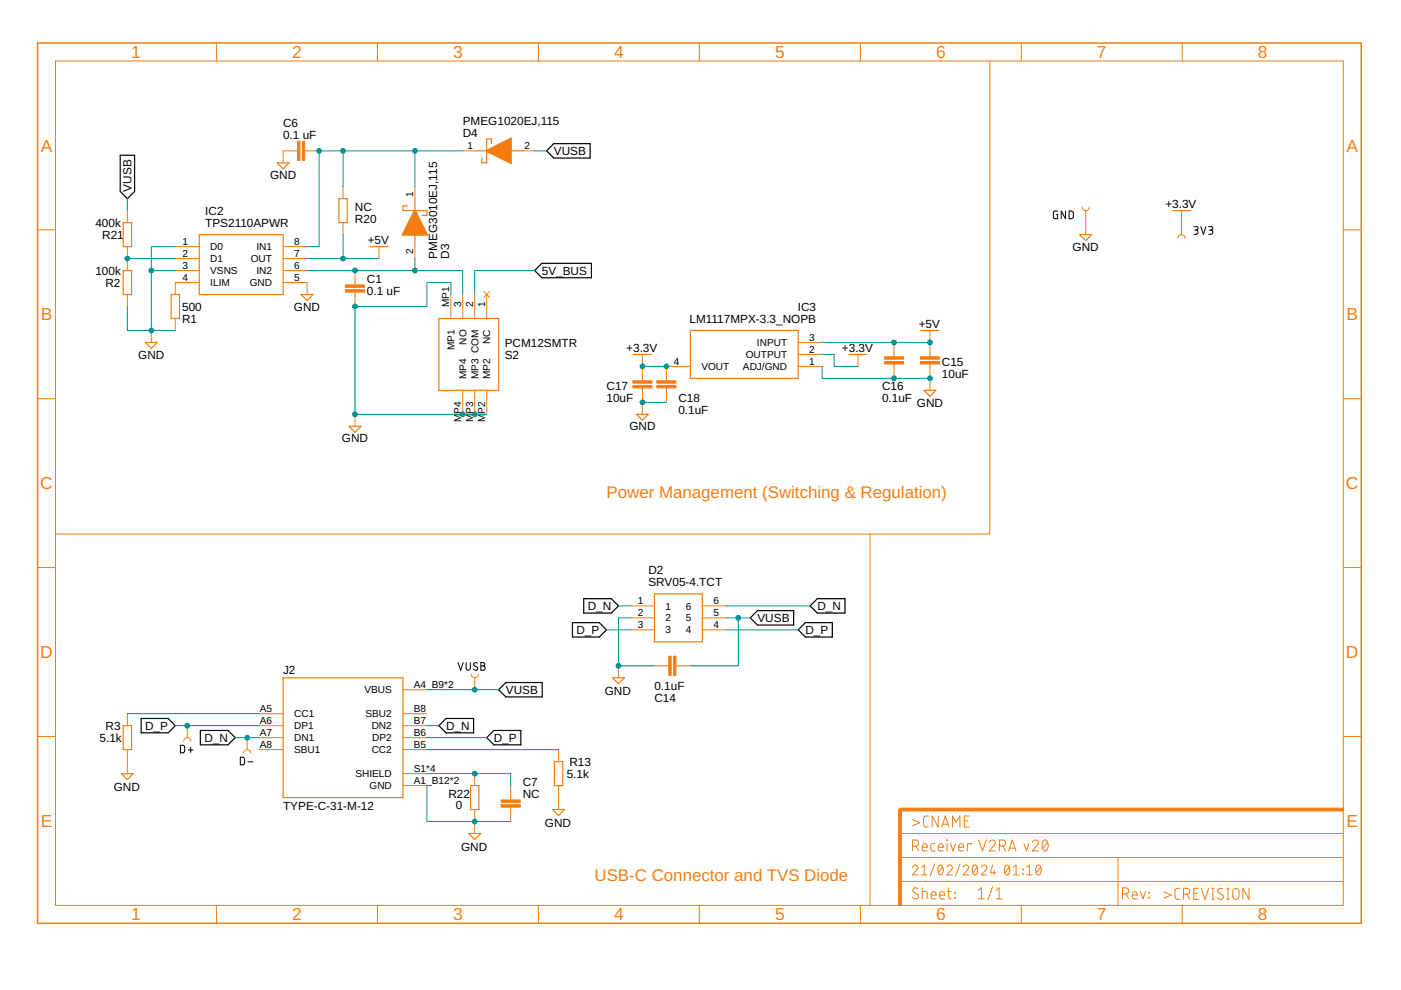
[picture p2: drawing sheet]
<svg xmlns="http://www.w3.org/2000/svg" width="297mm" height="210mm" viewBox="0 0 297 210" stroke-linecap="round" stroke-linejoin="round" font-family="sans-serif">
<g fill="none" stroke="#000" stroke-width=".21">
<path d="M224.2 44.7l-.6 .1-.2 .2v1.3l.8 .1v-.9h-.2M225.9 44.7v1.7l-.9-1.7v1.7M226.7 44.7l.6 .1 .2 .2v1.1l-.2 .2-.6 .1zM253.1 48h.6a.36 .36 0 0 1 .3 .4 .36 .36 0 0 1-.3 .4h-.4M253.6 48.8a.46 .46 0 0 1 .4 .4 .46 .46 0 0 1-.4 .5h-.5M254.6 48l.5 1.7 .6-1.7M256.2 48h.6a.36 .36 0 0 1 .4 .4 .36 .36 0 0 1-.4 .4h-.4M256.7 48.8a.46 .46 0 0 1 .5 .4 .46 .46 0 0 1-.5 .5h-.5M38.2 158h.7l.2 .3 .1 .9-.3 .4h-.7zM39.9 159h1.1M40.4 158.5v1M97.1 140.5l.6 1.6 .5-1.6"/>
<path d="M98.8 140.5v1.1a.44 .44 0 0 0 .5 .5 .44 .44 0 0 0 .4-.5v-1.1M101.2 140.6a.41 .41 0 0 0-.6-.1 .41 .41 0 0 0 0 .7l.5 .2a.41 .41 0 0 1 .1 .7 .41 .41 0 0 1-.7-.1l-.1-.1M102 140.5h.4a.36 .36 0 0 1 .4 .3 .36 .36 0 0 1-.4 .4 .46 .46 0 0 1 .5 .5 .46 .46 0 0 1-.5 .4h-.4zM102 141.2h.4M50.9 160.5l.7 .1 .2 .2 .1 .9-.3 .4-.7 .1zM52.6 161.5h1.1"/>
</g>
<g fill="none" stroke="#000" stroke-width=".25">
<path d="M25.5 32.9h3v7.7l-1.5 1.5-1.5-1.5zM115.9 32l1.5-1.5h7.7v3h-7.7zM113.3 57.4l1.6-1.6h10.5v3.1h-10.5zM121.4 132h5.7l1.5 1.5-1.5 1.6h-5.7zM123.8 126.9h5.8l1.5 1.6-1.5 1.5h-5.8zM160.6 129.5h7.7v3h-7.7l-1.5-1.5zM170.8 132h5.7v3.1h-5.7l-1.6-1.6zM173.3 126.9h5.9v3.1h-5.9l-1.5-1.5zM29.9 152.3h5.7l1.6 1.6-1.6 1.5h-5.7zM42.5 154.9h5.8l1.6 1.5-1.6 1.5h-5.8zM94.6 152.3h5.8v3.1h-5.8l-1.6-1.5zM104.7 154.9h5.7v3h-5.7l-1.5-1.5z"/>
<path d="M107.3 144.7h7.7v3.1h-7.7l-1.6-1.6z"/>
</g>
<g fill="none" stroke="#f57c10" stroke-width=".21">
<path d="M11.8 12.9h273v179.1h-273zM45.9 9.1v3.8M80 9.1v3.8M114.2 9.1v3.8M148.3 9.1v3.8M182.4 9.1v3.8M209.9 12.9v100.3h-198.1M216.5 9.1v3.8M250.7 9.1v3.8M63.1 32h-3.1v2.5M64.6 32h3M72.7 39.6v2.5"/>
<path d="M88 39.6v2.5M98.1 32h2.5M110.8 32h2.5M8 48.7h3.8M27 44.7v2.5M27 52.3v5.1M37.2 52.3h5M37.2 54.8h5M37.2 57.4h5M42.2 59.9h-5v2.5M60 52.3h5.1M60 54.8h5.1"/>
<path d="M60 57.4h5.1M60 59.9h5.1v2.5M72.7 47.2v2.5M75.3 57.4v3M80.3 52.3v2.5M88 52.3v2.5M229.4 43.9a.76 .76 0 0 0 .8 .8 .76 .76 0 0 0 .7-.8M230.2 44.7v5M249.7 50.5a.76 .76 0 0 1 .8-.8 .76 .76 0 0 1 .8 .8M250.5 44.7v5M284.8 48.7h3.8M27 62.4v2.6"/>
<path d="M32.1 70.1v2.5M37.2 67.5v2.6M75.3 61.9v3.1M95.6 62.4v5.1M98.1 62.4v5.1M100.6 62.4v5.1M102.6 61.8l1.2 1.3M103.2 62.4v5.1M103.8 61.8l-1.2 1.3M136.2 75.1v5.6M146.4 77.7h-5.1v3M169.2 77.7h5.1"/>
<path d="M169.2 75.1h5.1M169.2 72.6h5.1M181.9 75.1v2.6M189.5 72.6v3M189.5 77.2v3M197.2 70.1v5.5M197.2 77.2v5.6M8 84.5h3.8M75.3 87.8v2.6M98.1 82.8v5M100.6 82.8v5M103.2 82.8v5"/>
<path d="M136.2 82.3v5.5M141.3 82.3v3M284.8 84.5h3.8M184.5 113.2v78.8M8 120.3h3.8M133.7 128.5h5M133.7 131h5M133.7 133.5h5M148.9 128.5h5.1M148.9 131h5.1M148.9 133.5h5.1M284.8 120.3h3.8"/>
<path d="M8 156.1h3.8M27 151.3v2.6M27 158.9v5.1M38.9 157.2a.76 .76 0 0 1 .8-.8 .76 .76 0 0 1 .8 .8M39.7 153.9v2.5M51.6 159.7a.76 .76 0 0 1 .8-.8 .76 .76 0 0 1 .8 .8M52.4 156.4v2.5M54.9 153.9h5.1M54.9 151.3h5.1M54.9 158.9h5.1M54.9 156.4h5.1M85.4 153.9h5.1"/>
<path d="M85.4 151.3h5.1M85.4 158.9h5.1M85.4 156.4h5.1M85.4 146.2h5.1M99.9 142.9a.76 .76 0 0 0 .7 .8 .76 .76 0 0 0 .8-.8M100.6 143.7v2.5M118.4 158.9v2.6M131.1 141.2v2.5M138.7 141.2h3.1M143.3 141.2h3.1M284.8 156.1h3.8M85.4 164h5.1"/>
<path d="M85.4 166.6h5.1M100.6 164v2.6M100.6 171.6v5.1M108.3 166.6v3M108.3 171.1v3.1M118.4 166.6v5M190.8 176.7h94M193.5 179.4h.6a.65 .65 0 0 0 .7-.7 .65 .65 0 0 0-.7-.6h-.6v2.3M193.5 173.8l1.5 .6-1.5 .7M194.2 179.4l.6 1M195.5 179.6h1.1a.54 .54 0 0 0-.4-.7 .54 .54 0 0 0-.7 .5l.1 .9 1 .1M196.8 173h-.7l-.3 .5v1.5l.4 .3h.6"/>
<path d="M198.2 178.9h-.6l-.3 .4 .2 1 .7 .1M198.9 173v2.3l-1.3-2.3v2.3M198.9 179.6h1.1a.54 .54 0 0 0-.4-.7 .54 .54 0 0 0-.7 .5l.2 .9 .9 .1M199.7 175.3l.7-2.3 .8 2.3M199.9 174.8h1.1M200.7 178.1l.2 .1zM200.8 178.9v1.5M201.5 178.9l.5 1.5 .6-1.5M202 175.3v-2.3l.7 1.3 .8-1.3v2.3M203.3 179.6h1a.54 .54 0 0 0-.4-.7 .54 .54 0 0 0-.6 .5l.1 .9 .9 .1M204.4 174.1h.8M205.5 173h-1.1v2.3h1.1"/>
<path d="M205.9 179.1v-.2h-.8v1.5M207.5 178.1l.8 2.3 .8-2.3M209.7 178.6a.64 .64 0 0 1 1-.5 .64 .64 0 0 1 .1 1l-1.1 1.3h1.3M211.9 179.4a1.16 1.16 0 0 0 1.2-.3l.1-.6-.3-.3-1-.1v2.3M212.7 179.4l.5 1M214.1 179.8h1.1M217.1 178.9l.5 1.5 .5-1.5M218.9 178.6a.64 .64 0 0 1 .9-.5 .64 .64 0 0 1 .2 1l-1.1 1.3h1.3M221.2 178.3a.53 .53 0 0 1 .6-.2 .53 .53 0 0 1 .3 .6 1.34 1.34 0 0 1-.5 1.7 1.4 1.4 0 0 1-.4-2.1zM222.1 178.6l-1 1.3M45.9 192v3.8M80 192v3.8"/>
<path d="M114.2 192v3.8M148.3 192v3.8M182.4 192v3.8M190.8 186.9h94M190.8 181.8h94M193.4 183.9a.58 .58 0 0 1 .9-.5 .58 .58 0 0 1 .1 .9l-1 1.2h1.2M194.6 188.4a.58 .58 0 0 0-.8-.1 .58 .58 0 0 0 0 .9l.7 .4a.54 .54 0 0 1 .2 .7 .54 .54 0 0 1-.7 .2l-.5-.3M195.4 185.5h1.1M195.4 183.9l.6-.5v2.1M195.5 189h.7l.4 .3v1.3M195.5 188.2v2.4M197.4 189.8h1.1a.54 .54 0 0 0-.4-.7 .54 .54 0 0 0-.7 .4l.1 1 1 .1"/>
<path d="M198.2 183.2l-1 2.6M199.1 183.5h.1a.86 .86 0 0 1 .8 1.2l-.1 .3a.51 .51 0 0 1-.5 .5 .51 .51 0 0 1-.5-.5v-.8zM199.2 189.8h1.1a.54 .54 0 0 0-.4-.7 .54 .54 0 0 0-.7 .4l.1 1 1 .1M199.9 183.9l-1 1.1M200.7 183.9a.58 .58 0 0 1 .9-.5 .58 .58 0 0 1 .1 .9l-1 1.2h1.2M200.9 189h.8M201.1 188.2l.1 2.1 .5 .3M202.4 189.2l.1 .2zM202.4 190.2l.1 .2zM203.5 183.2l-.9 2.6M204.2 183.9a.58 .58 0 0 1 .8-.5 .58 .58 0 0 1 .2 .9l-1 1.2h1.2M206.4 183.5h.1a.86 .86 0 0 1 .8 1.2l-.1 .3a.51 .51 0 0 1-.5 .5 .51 .51 0 0 1-.5-.5v-.8z"/>
<path d="M207.2 183.9l-1 1.1M207.4 188.8l.7-.6v2.4M207.4 190.6h1.3M208.1 183.9a.58 .58 0 0 1 .8-.5 .58 .58 0 0 1 .2 .9l-1 1.2h1.1M210.5 183.4l-.5 1.6h1.2M210.5 188l-1.1 2.8M210.8 184.6v.9M211.2 190.6h1.3M211.2 188.8l.6-.6v2.4M213.2 183.5h.1a.86 .86 0 0 1 .8 1.2l-.1 .3a.51 .51 0 0 1-.5 .5 .51 .51 0 0 1-.5-.5v-.8zM213.8 180.4l.8-2.3 .8 2.3M214 183.9l-1 1.1"/>
<path d="M214.8 185.5h1.2M214.8 183.9l.6-.5v2.1M216.5 192v3.8M216.8 184.3l.1 .1zM216.8 185.2l.1 .1zM217.7 185.5h1.1M217.7 183.9l.5-.5v2.1M219.9 183.5h.1a.86 .86 0 0 1 .7 1.2v.3a.51 .51 0 0 1-.5 .5 .51 .51 0 0 1-.5-.5l-.1-.8zM220.6 183.9l-.9 1.1M237 181.8v10.2M238 189.5h.7a.66 .66 0 0 0 .6-.6 .66 .66 0 0 0-.6-.7h-.7v2.4M238.8 189.5l.5 1.1"/>
<path d="M240.1 189.8h1a.54 .54 0 0 0-.4-.7 .54 .54 0 0 0-.6 .4l.1 1 .9 .1M241.8 189l.5 1.6 .6-1.6M243.6 190.2l.1 .2zM243.6 189.2l.1 .2zM246.8 189.1l1.5 .7-1.5 .6M250.2 188.3l-.8 .1-.3 .5 .1 1.6 .4 .2h.6M250.7 192v3.8M250.9 189.6h.7a.65 .65 0 0 0 .6-.6 .65 .65 0 0 0-.6-.7h-.7v2.4M251.7 189.6l.5 1.1M253.1 189.4h.8M254.1 188.3h-1v2.4h1M254.7 188.3l.8 2.4 .8-2.4"/>
<path d="M256.9 190.7h.5M256.9 188.3h.5M257.2 188.3v2.4M259.3 188.5a.58 .58 0 0 0-.9-.1 .58 .58 0 0 0 0 .9l.7 .4a.58 .58 0 0 1 .1 .9 .58 .58 0 0 1-.9-.1l-.2-.1M260.1 190.7h.5M260.1 188.3h.5M260.3 188.3v2.4M261.5 188.6a.66 .66 0 0 1 .7-.2 .66 .66 0 0 1 .5 .6v1a.66 .66 0 0 1-.7 .7 .66 .66 0 0 1-.6-.7zM264.8 188.3v2.4l-1.3-2.4v2.4"/>
</g>
<g fill="none" stroke="#f57c10" stroke-width=".25">
<path d="M58.8 34.5h2.5l-1.3 1.3zM100.6 32h2.6M104.2 30.5v-1.1h-1v5.1h-1v-1M108.3 32h2.5M26.1 57.4h1.8v5h-1.8zM26.1 47.2h1.8v5.1h-1.8zM42.2 49.7h17.8v12.7h-17.8zM71.8 42.1h1.8v5.1h-1.8zM78.4 52.3h3.9M86.4 43.6h-1v1.1h5.1v1h-1M88 42.1v2.6M88 49.7v2.6"/>
<path d="M228.9 49.7h2.6l-1.3 1.3zM248.6 44.7h3.8M30.8 72.6h2.6l-1.3 1.3zM36.3 62.4h1.8v5.1h-1.8zM63.8 62.4h2.6l-1.3 1.3zM93 67.5h12.7v15.3h-12.7zM134.3 75.1h3.8M146.4 70.1h22.8v10.1h-22.8zM180 75.1h3.8M195.3 70.1h3.8M74 90.4h2.5l-1.2 1.3zM134.9 87.8h2.6l-1.3 1.3z"/>
<path d="M195.9 82.8h2.5l-1.2 1.2zM138.7 125.9h10.2v10.2h-10.2zM26.1 153.9h1.8v5h-1.8zM60 143.7h25.4v25.4h-25.4zM129.9 143.7h2.5l-1.3 1.3zM25.7 164h2.6l-1.3 1.3zM99.4 176.7h2.5l-1.3 1.3zM99.8 166.6h1.7v5h-1.7zM117.2 171.6h2.5l-1.3 1.3zM117.5 161.5h1.8v5.1h-1.8z"/>
</g>
<g fill="#f57c10" stroke="#f57c10" stroke-width=".21">
<path d="M73.2 61.4h4.1v.5h-4.1z"/>
<path d="M73.2 60.4h4.1v.5h-4.1z"/>
<path d="M63.1 30h.5v4h-.5z"/>
<path d="M64.1 30h.5v4h-.5z"/>
<path d="M190.5 171.6h.6v20.4h-.6z"/>
<path d="M190.8 171.3h94v.6h-94z"/>
<path d="M142.8 139.1h.5v4.1h-.5z"/>
<path d="M141.8 139.1h.5v4.1h-.5z"/>
<path d="M195.1 76.7h4.1v.5h-4.1z"/>
<path d="M195.1 75.6h4.1v.6h-4.1z"/>
<path d="M187.5 76.7h4.1v.5h-4.1z"/>
<path d="M187.5 75.6h4.1v.6h-4.1z"/>
<path d="M134.2 81.7h4v.6h-4z"/>
<path d="M134.2 80.7h4v.5h-4z"/>
<path d="M139.3 81.7h4v.6h-4z"/>
<path d="M139.3 80.7h4v.5h-4z"/>
<path d="M106.2 169.6h4.1v.5h-4.1z"/>
<path d="M106.2 170.6h4.1v.5h-4.1z"/>
</g>
<path d="M192.1 171.6h-1.3v1.3" fill="none" stroke="#f57c10" stroke-width=".61"/>
<path d="M8 9.1h280.6v186.7h-280.6z" fill="none" stroke="#f57c10" stroke-width=".32"/>
<g fill="#f57c10" stroke="#f57c10" stroke-width=".21">
<path d="M87.9 44.5h.1l2.7 5.4h-5.5z" fill-rule="evenodd"/>
<path d="M103.1 31.9l5.3-2.7v5.5l-5.3-2.6z" fill-rule="evenodd"/>
</g>
<g fill="none" stroke="#009292" stroke-width=".21">
<path d="M72.7 32v7.6M88 32v7.6M98.1 32h-30.5v20.3h-2.5M113.3 32h2.6M27 42.1v2.6M27 54.8h10.2M32.1 57.4h5.1M37.2 52.3h-5.1v17.8M65.1 57.4h33v5M65.1 54.8h15.2M72.7 49.7v5.1M88 54.8v2.6"/>
<path d="M113.3 57.4h-12.7v5M27 65v5.1h10.2M95.6 62.4v-2.5h-5.1v5.1h-15.2v22.8h27.9M136.2 77.7h5.1M174.3 77.7v2.5h22.9M174.3 72.6h22.9M174.3 75.1h2.5v2.6h5.1M136.2 85.3h5.1M128.6 133.5h5.1M131.1 128.5h2.6M133.7 131h-2.6v10.2h7.6M154 131h5.1"/>
<path d="M154 128.5h17.8M154 133.5h15.2M156.5 131v10.2h-10.1M27 151.3h27.9M37.2 153.9h17.7M49.9 156.4h5M90.5 146.2h15.2M90.5 158.9h27.9M90.5 156.4h12.7M90.5 153.9h2.5M90.5 166.6v7.6h17.8M90.5 164h17.8v2.6"/>
</g>
<g fill="#009292" stroke="#009292" stroke-width=".21">
<circle cx="32.1" cy="70.1" r=".51"/>
<circle cx="32.1" cy="57.4" r=".51"/>
<circle cx="75.3" cy="87.8" r=".51"/>
<circle cx="75.3" cy="65" r=".51"/>
<circle cx="98.1" cy="87.8" r=".51"/>
<circle cx="100.6" cy="87.8" r=".51"/>
<circle cx="131.1" cy="141.2" r=".51"/>
<circle cx="197.2" cy="80.2" r=".51"/>
<circle cx="189.5" cy="80.2" r=".51"/>
<circle cx="136.2" cy="85.3" r=".51"/>
<circle cx="100.6" cy="174.2" r=".51"/>
<circle cx="197.2" cy="72.6" r=".51"/>
<circle cx="189.5" cy="72.6" r=".51"/>
<circle cx="72.7" cy="54.8" r=".51"/>
<circle cx="141.3" cy="77.7" r=".51"/>
<circle cx="136.2" cy="77.7" r=".51"/>
<circle cx="156.5" cy="131" r=".51"/>
<circle cx="100.6" cy="146.2" r=".51"/>
<circle cx="52.4" cy="156.4" r=".51"/>
<circle cx="27" cy="54.8" r=".51"/>
<circle cx="100.6" cy="164" r=".51"/>
<circle cx="75.3" cy="57.4" r=".51"/>
<circle cx="88" cy="57.4" r=".51"/>
<circle cx="39.7" cy="153.9" r=".51"/>
<circle cx="67.6" cy="32" r=".51"/>
<circle cx="72.7" cy="32" r=".51"/>
<circle cx="88" cy="32" r=".51"/>
</g>
<g font-size="3.7" fill="#f57c10">
<text x="27.8" y="12.3">1</text>
<text x="61.9" y="12.3">2</text>
<text x="96.1" y="12.3">3</text>
<text x="130.2" y="12.3">4</text>
<text x="164.3" y="12.3">5</text>
<text x="198.5" y="12.3">6</text>
<text x="232.6" y="12.3">7</text>
<text x="266.7" y="12.3">8</text>
<text x="8.6" y="32.1">A</text>
<text x="285.5" y="32.1">A</text>
<text x="8.6" y="67.9">B</text>
<text x="285.5" y="67.9">B</text>
<text x="8.5" y="103.7">C</text>
<text x="285.4" y="103.7">C</text>
<text x="8.5" y="139.5">D</text>
<text x="285.4" y="139.5">D</text>
<text x="8.6" y="175.3">E</text>
<text x="285.5" y="175.3">E</text>
<text x="27.8" y="195.1">1</text>
<text x="61.9" y="195.1">2</text>
<text x="96.1" y="195.1">3</text>
<text x="130.2" y="195.1">4</text>
<text x="164.3" y="195.1">5</text>
<text x="198.5" y="195.1">6</text>
<text x="232.6" y="195.1">7</text>
<text x="266.7" y="195.1">8</text>
</g>
<g font-size="3.6" fill="#f57c10">
<text x="128.6" y="105.6">Power Management (Switching &amp; Regulation)</text>
<text x="126.1" y="186.9">USB-C Connector and TVS Diode</text>
</g>
<g font-size="2.5">
<text x="60" y="29.4">0.1 uF</text>
<text x="60" y="26.9">C6</text>
<text x="98.1" y="26.5">PMEG1020EJ,115</text>
<text x="98.1" y="29.1">D4</text>
<text x="117.4" y="32.9">VUSB</text>
<text x="27.9" y="40.6" transform="rotate(-90 27.9 40.6)">VUSB</text>
<text x="57.2" y="37.9">GND</text>
<text x="43.5" y="45.6">IC2</text>
<text x="75.3" y="44.7">NC</text>
<text x="75.3" y="47.2">R20</text>
<text x="247.1" y="44.2">+3.3V</text>
<text x="20.2" y="48.1">400k</text>
<text x="21.7" y="50.6">R21</text>
<text x="43.5" y="48.1">TPS2110APWR</text>
<text x="78" y="51.8">+5V</text>
<text x="227.4" y="53.2">GND</text>
<text x="20.2" y="58.3">100k</text>
<text x="77.8" y="59.9">C1</text>
<text x="92.7" y="54.8" transform="rotate(-90 92.7 54.8)">PMEG3010EJ,115</text>
<text x="95.2" y="54.8" transform="rotate(-90 95.2 54.8)">D3</text>
<text x="114.9" y="58.3">5V_BUS</text>
<text x="22.3" y="60.8">R2</text>
<text x="38.6" y="65.9">500</text>
<text x="62.3" y="65.9">GND</text>
<text x="77.8" y="62.4">0.1 uF</text>
<text x="169.1" y="65.9">IC3</text>
<text x="38.6" y="68.4">R1</text>
<text x="146.2" y="68.4">LM1117MPX-3.3_NOPB</text>
<text x="194.8" y="69.6">+5V</text>
<text x="29.3" y="76">GND</text>
<text x="107" y="73.5">PCM12SMTR</text>
<text x="107" y="76">S2</text>
<text x="132.8" y="74.6">+3.3V</text>
<text x="178.5" y="74.6">+3.3V</text>
<text x="199.7" y="77.7">C15</text>
<text x="128.6" y="82.8">C17</text>
<text x="187" y="82.8">C16</text>
<text x="199.7" y="80.2">10uF</text>
<text x="128.6" y="85.3">10uF</text>
<text x="143.8" y="87.8">0.1uF</text>
<text x="143.8" y="85.3">C18</text>
<text x="187" y="85.3">0.1uF</text>
<text x="194.4" y="86.2">GND</text>
<text x="72.5" y="93.8">GND</text>
<text x="133.4" y="91.3">GND</text>
<text x="137.5" y="124.3">SRV05-4.TCT</text>
<text x="137.5" y="121.7">D2</text>
<text x="124.6" y="129.4">D_N</text>
<text x="160.6" y="131.9">VUSB</text>
<text x="173.3" y="129.4">D_N</text>
<text x="122.2" y="134.4">D_P</text>
<text x="170.8" y="134.4">D_P</text>
<text x="60" y="142.9">J2</text>
<text x="107.3" y="147.1">VUSB</text>
<text x="128.2" y="147.4">GND</text>
<text x="138.8" y="146.2">0.1uF</text>
<text x="138.8" y="148.8">C14</text>
<text x="22.4" y="154.8">R3</text>
<text x="30.8" y="154.8">D_P</text>
<text x="94.6" y="154.8">D_N</text>
<text x="21.1" y="157.3">5.1k</text>
<text x="43.3" y="157.3">D_N</text>
<text x="104.7" y="157.3">D_P</text>
<text x="24.1" y="167.7">GND</text>
<text x="110.8" y="166.6">C7</text>
<text x="120.2" y="164.9">5.1k</text>
<text x="120.7" y="162.4">R13</text>
<text x="60" y="171.6">TYPE-C-31-M-12</text>
<text x="95.1" y="169.2">R22</text>
<text x="96.7" y="171.5">0</text>
<text x="110.8" y="169.1">NC</text>
<text x="115.5" y="175.3">GND</text>
<text x="97.8" y="180.4">GND</text>
</g>
<g font-size="2.1">
<text x="99.1" y="31.6">1</text>
<text x="111.2" y="31.6">2</text>
<text x="87.6" y="41.8" transform="rotate(-90 87.6 41.8)">1</text>
<text x="38.7" y="51.9">1</text>
<text x="44.6" y="53.1">D0</text>
<text x="54.4" y="53.1">IN1</text>
<text x="62.4" y="51.9">8</text>
<text x="87.6" y="53.8" transform="rotate(-90 87.6 53.8)">2</text>
<text x="38.7" y="54.5">2</text>
<text x="38.7" y="57">3</text>
<text x="38.7" y="59.6">4</text>
<text x="44.6" y="55.6">D1</text>
<text x="44.6" y="58.1">VSNS</text>
<text x="53.2" y="55.6">OUT</text>
<text x="54.4" y="58.1">IN2</text>
<text x="62.4" y="54.5">7</text>
<text x="62.4" y="57">6</text>
<text x="62.4" y="59.6">5</text>
<text x="44.6" y="60.7">ILIM</text>
<text x="52.9" y="60.7">GND</text>
<text x="95.2" y="65.2" transform="rotate(-90 95.2 65.2)">MP1</text>
<text x="97.8" y="65.2" transform="rotate(-90 97.8 65.2)">3</text>
<text x="100.3" y="65.2" transform="rotate(-90 100.3 65.2)">2</text>
<text x="102.8" y="65.2" transform="rotate(-90 102.8 65.2)">1</text>
<text x="96.3" y="74.3" transform="rotate(-90 96.3 74.3)">MP1</text>
<text x="98.9" y="73.1" transform="rotate(-90 98.9 73.1)">NO</text>
<text x="104" y="73" transform="rotate(-90 104 73)">NC</text>
<text x="142.9" y="77.3">4</text>
<text x="158.1" y="75.9">OUTPUT</text>
<text x="160.5" y="73.4">INPUT</text>
<text x="171.6" y="77.3">1</text>
<text x="171.6" y="74.8">2</text>
<text x="171.6" y="72.2">3</text>
<text x="98.9" y="80.4" transform="rotate(-90 98.9 80.4)">MP4</text>
<text x="101.4" y="80.4" transform="rotate(-90 101.4 80.4)">MP3 COM</text>
<text x="104" y="80.4" transform="rotate(-90 104 80.4)">MP2</text>
<text x="148.7" y="78.4">VOUT</text>
<text x="157.5" y="78.4">ADJ/GND</text>
<text x="97.8" y="89.5" transform="rotate(-90 97.8 89.5)">M</text>
<text x="97.8" y="87.7" transform="rotate(-90 97.8 87.7)">P4</text>
<text x="100.3" y="89.5" transform="rotate(-90 100.3 89.5)">M</text>
<text x="100.3" y="87.7" transform="rotate(-90 100.3 87.7)">P3</text>
<text x="102.8" y="89.5" transform="rotate(-90 102.8 89.5)">M</text>
<text x="102.8" y="87.7" transform="rotate(-90 102.8 87.7)">P2</text>
<text x="135.2" y="128.1">1</text>
<text x="135.2" y="130.7">2</text>
<text x="141.1" y="129.2">1</text>
<text x="141.1" y="131.8">2</text>
<text x="145.4" y="129.2">6</text>
<text x="145.4" y="131.8">5</text>
<text x="151.3" y="128.1">6</text>
<text x="151.3" y="130.7">5</text>
<text x="135.2" y="133.2">3</text>
<text x="141.1" y="134.3">3</text>
<text x="145.4" y="134.3">4</text>
<text x="151.3" y="133.2">4</text>
<text x="77.3" y="147">VBUS</text>
<text x="87.8" y="145.9">A4_B9*2</text>
<text x="55.1" y="153.5">A6</text>
<text x="55.1" y="151">A5</text>
<text x="62.4" y="154.6">DP1</text>
<text x="62.4" y="152.1">CC1</text>
<text x="77.5" y="152.1">SBU2</text>
<text x="78.8" y="154.6">DN2</text>
<text x="87.8" y="151">B8</text>
<text x="87.8" y="153.5">B7</text>
<text x="55.1" y="158.6">A8</text>
<text x="55.1" y="156">A7</text>
<text x="62.4" y="159.7">SBU1</text>
<text x="62.4" y="157.2">DN1</text>
<text x="78.8" y="159.7">CC2</text>
<text x="78.9" y="157.2">DP2</text>
<text x="87.8" y="156">B6</text>
<text x="87.8" y="158.6">B5</text>
<text x="75.4" y="164.8">SHIELD</text>
<text x="78.3" y="167.3">GND</text>
<text x="87.8" y="163.7">S1*4</text>
<text x="87.8" y="166.2">A1_B12*2</text>
</g>
</svg>
